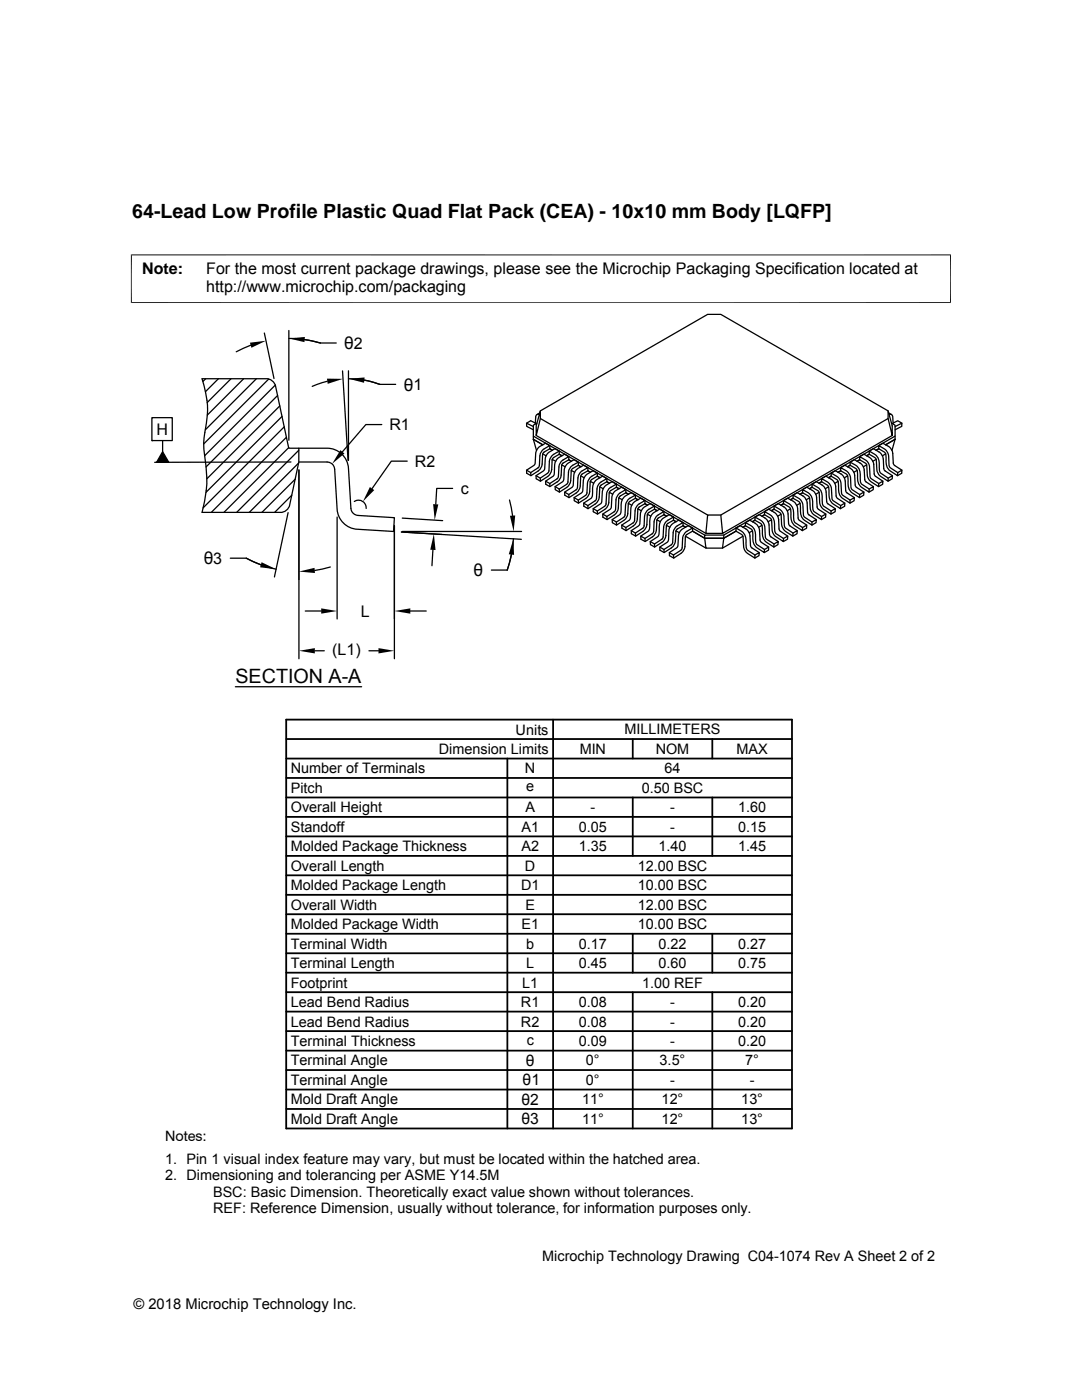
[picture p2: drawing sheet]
<svg xmlns="http://www.w3.org/2000/svg" width="216mm" height="279mm" viewBox="0 0 216 279" stroke-linecap="round" stroke-linejoin="round" font-family="sans-serif">
<g fill="none" stroke="#000" stroke-width=".25">
<path d="M40.3 75.6h12.8a1.9 1.9 0 0 1 1.9 1.5l2.6 12.4h2v2.7l-1.8 8.6a1.88 1.88 0 0 1-1.9 1.5h-15.6a23.5 23.5 0 0 0 .5-11.4 15.2 15.2 0 0 1 .4-6.4 17.1 17.1 0 0 0-.9-8.9zM41 75.6l-.5 .5M43.6 75.6l-2.6 2.6M46.1 75.6l-4.7 4.7M48.6 75.6l-7.2 7.2M50 68.9l-2.9 1.3M51.2 75.6l-10.2 10.2M52.7 66.5l2 9M53.6 75.6l-13 13M54.9 76.9l-14.1 14.1M55.4 78.9l-14.3 14.3M57.6 67.5l3.8 .4 2.5 .6"/>
<path d="M57.6 66v21.9M60.8 67.8l3.1 .7M63.9 68.5h3.2M65.3 76.1l-3 1M68.3 74l1.1 17.9M69.5 75.6a17.2 17.2 0 0 1 6.3 1.1M69.5 74v17.9M72.7 75.9l3.1 .8M75.8 76.7h3.2M30.3 83.4h4.1v4.5h-4.1zM30.3 87.9h.1M32.4 87.9v2.2"/>
<path d="M32.4 90.1l1.3 2.2h-2.5zM55.8 81l-14.5 14.6M56.3 83.1l-15.2 15.2M56.7 85.2l-16.2 16.1M57.2 87.3l-15 15M57.6 89.3l-12.9 13M58.1 92.2l-27.2 .1M58.2 98.8l-3.4 3.5M58.9 95.6l-6.6 6.7M59.6 92.4l-9.9 9.9M59.6 89.5h5.7a4.3 4.3 0 0 1 4.2 4l.5 8a1.53 1.53 0 0 0 1.5 1.4l7.2 .4-.2 2.8-7.2-.5a4.3 4.3 0 0 1-4-4l-.5-8a1.53 1.53 0 0 0-1.5-1.4h-5.7M59.6 89.9l-12.4 12.4"/>
<path d="M59.6 93.8v37.7M76.2 84.7h-3.2l-4.7 5.5M81.3 92h-3.2l-3.8 5.5M90.3 97.5h-3.2l-.1 3.1M101.7 99.8l.6 3.1M105.1 84.5l1.3 .6M105.1 93.8l.8 .5v.6M106.4 87.7l.7 2.2M106.4 87.7l1.9 1.1M106.4 87l34.2 19.8M106.8 84.4l-.9-.4-.8 .5v.6l1.3 .7M107 94.9l.8 .5v.6"/>
<path d="M107 86.9l33.8 19.5M107.1 84.4l-.7 .5v2.8M107.6 82.7h-.3l-.3 .2-.2 1.7M107.7 82.4l-.6 .3M107.8 83.5l33.4 19.3M107.8 82v1.5l-.8 3.4v-1.9zM107.8 82l33.4-19.3h2.6l33.4 19.3 .8 3v1.9l-.8-3.4v-1.5M108.3 90.6l.7 .4M108.9 96l.8 .5v.6M109.7 88.9v.7M109.7 89.6l.5 .3M109.7 89.6l-1.2 .7-.2 .2-.1 2.3-.4 .9-1.9 1.2-.8-.5v-.6l1.5-1 .2-.4a3.7 3.7 0 0 1 .5-3l1.6-.9 .8 .4a3.2 3.2 0 0 0-1.7 1.3l-.3 .8-.1 2.1-1.7 1.2"/>
<path d="M110.2 91.7l.7 .4M110.8 97.1l.8 .5v.6M111.6 90v.7M111.6 90.7l.5 .3M111.6 90.7l-1.1 .6-.3 .4-.1 2-.4 1-1.9 1.3-.8-.5v-.6l1.4-.9 .2-.3 .2-2.1a1.82 1.82 0 0 1 .8-1.4l1.2-.7 .8 .5a3.3 3.3 0 0 0-1.7 1.3l-.3 .6-.1 2.3-1.7 1.2M112.1 92.8l.7 .4M112.7 98.2l.8 .5v.6M113.5 91.1v.7M113.5 91.8l.5 .3M113.5 91.8l-1.4 .9-.1 2.3-.4 .8-1.9 1.3-.8-.5v-.6l1.6-1.2 .2-2.1 .2-.7a3.2 3.2 0 0 1 1.8-1.4l.8 .5a3.5 3.5 0 0 0-1.7 1.3l-.3 .6-.1 2.3-1.7 1.2M114 93.9l.7 .4M114.6 99.3l.8 .5v.6"/>
<path d="M115.4 92.2v.7M115.4 92.9l.5 .3M115.4 92.9l-1.2 .6-.2 .3-.1 2.3-.5 .9-1.8 1.2-.8-.5v-.6l1.5-1 .2-.4a3.7 3.7 0 0 1 .5-3l1.6-1 .8 .5a3.4 3.4 0 0 0-1.7 1.3l-.2 .6-.2 2.3-1.7 1.2M115.9 95l.7 .4M117.3 94l-1.2 .7-.2 .2-.1 2.3-.5 .8-1.8 1.3-.8-.5v-.6l1.6-1.2 .2-2.1a1.87 1.87 0 0 1 .8-1.4l1.2-.7 .8 .5a3.1 3.1 0 0 0-1.7 1.3l-.3 .8-.1 2.1-1.7 1.2M117.3 93.3v.7M117.3 94l.5 .3M117.8 96.1l.7 .4M119.2 94.4v.6M119.2 95l.5 .3M119.2 95l-1.1 .7-.3 .4-.2 2.2-.4 .9-1.8 1.2-.8-.5v-.6l1.6-1.1 .2-2.2a1.82 1.82 0 0 1 .8-1.4l1.2-.7 .8 .5a3.2 3.2 0 0 0-1.7 1.3l-.3 .6-.2 2.3-1.6 1.2M119.7 97.2l.7 .3"/>
<path d="M121.1 95.5v.6M121.1 96.1l.5 .3M121.1 96.1l-1.4 1-.2 2.3-.4 .8-1.8 1.3-.8-.5v-.6l1.4-.9a2.13 2.13 0 0 0 .3-1.8 2.56 2.56 0 0 1 2.1-2.7l.8 .5a3.7 3.7 0 0 0-1.7 1.3l-.3 .6-.1 2.3-1.7 1.2M121.6 98.3l.7 .3M123 97.2l-1.4 .9-.1 2.4-.4 .8-1.9 1.3-.8-.5v-.6l1.5-1 .2-.4a3.7 3.7 0 0 1 .5-3l1.6-1 .8 .5a3.3 3.3 0 0 0-1.7 1.3l-.2 .6-.2 2.3-1.7 1.2M123 96.6v.6M123 97.2l.5 .3M123.5 99.4l.7 .3M124.9 97.7v.6M124.9 98.3l.5 .3M124.9 98.3l-1.2 .7-.2 .3-.1 2.3-.5 .8-1.8 1.3-.8-.5v-.6l1.6-1.2 .2-2.1a1.78 1.78 0 0 1 .8-1.4l1.2-.7 .8 .5a3.4 3.4 0 0 0-1.7 1.3l-.3 .6-.1 2.3-1.7 1.2M126.8 98.8v.6"/>
<path d="M126.8 99.4l.5 .3M126.8 99.4l-1.1 .7-.3 .3-.2 2.3-.4 .8-1.8 1.3-.8-.5v-.6l1.4-.9a2.02 2.02 0 0 0 .3-1.7 2.55 2.55 0 0 1 2.1-2.8l.8 .5a3.1 3.1 0 0 0-1.7 1.3l-.3 .6-.2 2.3-1.6 1.2M128.7 99.9v.6M156.3 99.9a2.74 2.74 0 0 1 2.1 3.3l.1 .9 1.6 1.2v.6l-1.4-.9a3.1 3.1 0 0 1-.9-3l-.1-.5-.2-.3-1.2-.7zM156.3 99.9l.9-.5a3.1 3.1 0 0 1 1.7 1.3l.2 .6 .2 2.3 .2 .2 1.5 1M158.2 99.4l-.5 .3M158.2 98.8a2.83 2.83 0 0 1 2 1.7l.2 2.5 .2 .3 1.4 .9v.6l-1.4-.9a2.54 2.54 0 0 1-.9-2.4l-.1-1.1-.2-.3-1.2-.7zM158.2 98.8l.9-.5a3.3 3.3 0 0 1 1.7 1.3l.2 .6 .3 2.4 1.6 1.1M160.1 97.7a2.99 2.99 0 0 1 2.1 3.6l.1 .5 .2 .4 1.4 .9v.6l-1.8-1.3-.4-.7-.2-2.4-.2-.3-1.2-.7zM160.1 97.7l.9-.5a3.3 3.3 0 0 1 1.7 1.3l.2 .6 .3 2.4 1.6 1.1M160.1 98.3l-.5 .3M161.5 99.4l-.6 .3"/>
<path d="M162 97.2l-.5 .3M162 96.6a2.74 2.74 0 0 1 2.1 3.3l.1 .9 1.6 1.2v.6l-1.6-1-.4-.6-.2-.7-.2-2.1-.2-.3-1.2-.7zM162 96.6l.9-.5a3.7 3.7 0 0 1 1.7 1.3l.2 .6 .2 2.3 1.7 1.2M163.4 98.3l-.6 .3M163.9 96.1l-.5 .3M163.9 95.5a3.2 3.2 0 0 1 1.8 1.4l.2 .7 .2 2.1 .1 .2 1.5 1v.6l-1.4-.9a3.1 3.1 0 0 1-.9-3l-.1-.5-.2-.3-1.2-.7zM163.9 95.5l.9-.5a3.2 3.2 0 0 1 1.7 1.3l.2 .6 .2 2.4 1.7 1.1M165.3 97.2l-.6 .3M165.8 95l-.5 .3M165.8 94.4a3.4 3.4 0 0 1 1.8 1.3l.2 .8 .2 2.1 1.6 1.2v.6l-1.4-.9a2.53 2.53 0 0 1-.9-2.4l-.1-1.1-.2-.3-1.2-.7zM165.8 94.4l.9-.5a3.1 3.1 0 0 1 1.7 1.3l.3 .8 .1 2.1 1.7 1.2M167.2 96.1l-.6 .4"/>
<path d="M167.7 93.3a2.88 2.88 0 0 1 1.9 1.7l.3 2.5 .1 .2 1.5 1v.6l-1.4-.9a2.99 2.99 0 0 1-.9-3l-.1-.4-.2-.4-1.2-.6zM167.7 93.3l.9-.5a3.3 3.3 0 0 1 1.7 1.3l.2 .6 .2 2.3 1.7 1.2M167.7 94l-.5 .3M169.1 95l-.6 .4M169.6 92.9l-.5 .3M169.6 92.2a2.74 2.74 0 0 1 2.1 3.3l.1 .9 1.6 1.2v.6l-1.4-.9a2.53 2.53 0 0 1-.9-2.4l-.1-1.1-.2-.3-1.2-.6zM169.6 92.2l.9-.5 1.1 .7a1.92 1.92 0 0 1 .8 1.4l.2 2.1 1.7 1.2M169.6 99.8l.9-.5-.1 .6-.8 .5M171 93.9l-.6 .4M171.5 98.7l.9-.5-.1 .6-.8 .5M171.5 91.8l-.5 .3M171.5 91.1a2.92 2.92 0 0 1 2 1.7l.2 2.5 1.6 1.2v.6l-1.6-1-.4-.6-.2-.7-.2-2.1-1.4-.9z"/>
<path d="M171.5 91.1l.9-.5a3.3 3.3 0 0 1 1.7 1.3l.2 .6 .2 2.3 .2 .3 1.5 .9M172.9 92.8l-.6 .4M173.4 90.7l-.5 .3M173.4 90a2.98 2.98 0 0 1 2.1 3.6v.5l.3 .4 1.4 .9v.6l-1.6-1-.4-.6-.2-.7-.1-2-.3-.4-1.2-.6zM173.4 90l.9-.5a3.2 3.2 0 0 1 1.7 1.3l.3 .8 .1 2.1 1.7 1.2M173.4 97.6l.9-.5-.1 .6-.8 .5M174.8 91.7l-.6 .4M175.3 88.9a2.97 2.97 0 0 1 1.9 1.7l.3 2.6 1.6 1.1v.6l-1.4-.9a3.1 3.1 0 0 1-.9-3l-.1-.5-.3-.3-1.1-.6zM175.3 88.9l.9-.4a3.1 3.1 0 0 1 1.7 1.2l.2 .6 .2 2.4 1.7 1.1M175.3 89.6l-.5 .3M175.3 96.5l.9-.5-.1 .6-.8 .5M176.7 90.6l-.6 .4"/>
<path d="M177.2 83.5l-33.4 19.3 .4 3.6 33.8-19.5M177.2 95.4l.9-.5-.1 .6-.8 .5M177.3 82.4l.6 .3M177.4 82.7h.5l.2 .4 .1 1.5M177.9 84.4l.7 .5v2.8M178.2 84.4l.9-.4 .9 .5M178.6 87.7l-.6 2.2M178.6 87l-34.2 19.8v.6h-3.8M178.6 85.1l1.4-.6-.1 .6-1.3 .7M178.6 87.7l-1.9 1.1M179.1 94.3l.9-.5-.1 .6-.8 .5M46 111.4h3.1"/>
<path d="M49.1 111.4l2.3 1.1 3.7 1.1M49.1 111.4l2.9 1.3M57.5 102.3l-2.7 12.8M65.9 113.2l-3.1 .7M67.3 103.2v20.3M70.7 100.1a1.53 1.53 0 0 1 1.6-.1 1.53 1.53 0 0 1 .8 1.5M78.7 104.9v26.6M80.1 106.2l23.9 1.4M80.3 103.4l8 .5M80.3 106.1h23.8M86.4 109.7l-.2 3.2M102 110.7l-.8 3"/>
<path d="M102.4 107.5l-.5 3.8-.7 2.5h-3.2M116.5 100.4l.8 .5v.6M118.4 101.5l.8 .5v.6M120.3 102.6l.8 .5v.6M122.2 103.7l.8 .5v.6M124.1 104.8l.8 .5v.6M125.4 100.5l.7 .3M126 105.9l.8 .5v.6M127.3 101.5l.7 .4M127.8 107l.9 .5v.6M128.7 100.5l-1.4 1-.2 2.3-.4 .8-1.8 1.3-.8-.5v-.6l1.5-1 .1-.2 .2-2.1 .2-.7a3 3 0 0 1 1.7-1.4l.9 .5a3.2 3.2 0 0 0-1.7 1.3l-.3 .6-.1 2.3-.3 .3-1.4 .9M128.7 100.5l.5 .3"/>
<path d="M129.2 102.6l.7 .4M129.8 108.1l.8 .5v.6M130.6 101v.6M130.6 101.6l.5 .3M130.6 101.6l-1.4 1-.1 2.3-.3 .5-.5 .7-1.5 .9-.8-.5v-.6l1.4-.9 .3-.5a3.7 3.7 0 0 1 .5-3l1.6-1 .8 .5a3.3 3.3 0 0 0-1.7 1.2l-.3 .9-.1 2.1-1.7 1.2M131.1 103.7l.7 .4M131.7 109.2l.8 .5v.6M132.5 102.7l-1.2 .7-.2 .3-.2 2.3-.2 .5-.4 .5-1.6 1.1-.8-.5-.1-.6 1.5-1a2.89 2.89 0 0 0 .4-2 2.47 2.47 0 0 1 2-2.4l.8 .5a3.4 3.4 0 0 0-1.7 1.2l-.3 .6-.1 2.3-1.7 1.3M132.5 102.1v.6M132.5 102.7l.5 .3M133 104.8l.6 .4M133.6 110.3l.8 .5v.6"/>
<path d="M134.4 103.8l-1.2 .7-.2 .2-.2 2.4-.3 .7-1.9 1.4-.8-.5v-.6l1.4-1a2.08 2.08 0 0 0 .3-1.7 2.52 2.52 0 0 1 2.1-2.7l.8 .5a3.7 3.7 0 0 0-1.7 1.2l-.3 .7-.1 2.3-1.7 1.2M134.4 103.2v.6M134.4 103.8l.5 .3M134.9 105.9l.7 .4M136.3 104.3v.6M136.3 104.9l.5 .3M136.3 104.9l-1.4 .9-.2 2.3-.4 .9-1.8 1.3-.8-.5v-.6l1.6-1.2 .2-2.1 .2-.8a3.2 3.2 0 0 1 1.7-1.3l.9 .5a3.1 3.1 0 0 0-1.7 1.2l-.3 .7-.2 2.4-1.6 1.1M136.8 107l4.1 2.4M138.2 106l-1.3 .7-.1 .3-.1 2.2-.5 .9-1.8 1.3-.8-.5v-.6l1.6-1.2 .2-2.1a1.84 1.84 0 0 1 .8-1.5l1.2-.6 .8 .5a3.2 3.2 0 0 0-1.7 1.2l-.3 .7-.2 2.3-1.6 1.2M138.2 105.4v.6M138.2 106l2.4 1.4M140.6 107.4h3.8l-.2 2h-3.3z"/>
<path d="M143.8 102.8h-2.6l-.4 3.6h3.4M144.4 106.8h-3.8v.6M146.9 105.4a2.98 2.98 0 0 1 2 3.6l.1 .5 .2 .3 1.4 1v.6l-1.8-1.3-.4-.7-.1-2.4-.3-.3-1.1-.7zM146.9 105.4l.8-.5a3.1 3.1 0 0 1 1.7 1.2l.2 .7 .2 2.3 1.7 1.2M146.9 106l-2.5 1.4M148.3 107l-4.1 2.4M148.7 104.9l-.5 .3M148.7 104.3a2.73 2.73 0 0 1 2.1 3.3l.1 .9 1.6 1.2v.6l-1.4-1a3 3 0 0 1-.9-2.9l-.1-.5-.2-.3-1.2-.7zM148.7 104.3l.9-.5a3.5 3.5 0 0 1 1.7 1.3l.2 .6 .2 2.3 1.7 1.2M150.1 105.9l-.6 .4M150.6 103.8l-.5 .3M150.6 110.8l.9-.5-.1 .6-.8 .5"/>
<path d="M150.6 103.2a2.93 2.93 0 0 1 2 1.7l.2 2.5 1.7 1.2-.1 .6-1.4-1a2.5 2.5 0 0 1-.9-2.3l-.1-1.1-.2-.3-1.2-.7zM150.6 103.2l.9-.5a3.4 3.4 0 0 1 1.7 1.3l.2 .6 .2 2.3 1.7 1.2M152 104.8l-.6 .4M152.5 102.7l-.5 .3M152.5 102.1a2.62 2.62 0 0 1 2.1 3l.1 1.1 .2 .3 1.4 1v.6l-1.6-1.1-.4-.5-.2-.7-.1-2-.3-.4-1.2-.7zM152.5 102.1l.9-.5a3.3 3.3 0 0 1 1.7 1.3l.3 .8 .1 2.1 1.7 1.2M152.5 109.7l.9-.5v.6l-.9 .5M153.9 103.7l-.6 .4M154.5 108.6l.8-.5-.1 .6-.8 .5M154.5 101a2.99 2.99 0 0 1 1.9 1.7l.2 2.5 .1 .2 1.5 1v.6l-1.8-1.3-.4-1-.1-2.1-.3-.3-1.1-.7zM154.5 101l.8-.5a3.2 3.2 0 0 1 1.7 1.3l.2 .6 .2 2.3 1.7 1.2M154.5 101.6l-.6 .3"/>
<path d="M155.9 102.6l-.7 .4M156.3 100.5l-.5 .3M156.3 107.5l.9-.5-.1 .6-.8 .5M157.7 101.5l-.6 .4M158.2 106.4l.9-.5-.1 .6-.8 .5M159.6 100.5l-.6 .3M160.1 105.3l.9-.5v.6l-.9 .5M162 104.2l.9-.5-.1 .6-.8 .5M163.9 103.1l.9-.5-.1 .6-.8 .5M165.8 102l.9-.5-.1 .6-.8 .5M167.7 100.9l.9-.5v.6l-.9 .5M47 137.1h25.2"/>
<path d="M60.9 121.9h3.2M62.8 129.9h1.9M73.6 129.9h1.9M81.9 121.9h3.1"/>
</g>
<path d="M26.1 50.9h163.7M26.2 50.8v9.7M189.7 50.8v9.7M26.1 60.4h163.7" fill="none" stroke="#000" stroke-width=".2"/>
<g fill="none" stroke="#000" stroke-width=".36">
<path d="M57.1 159.2h100.9M57.1 155.3h100.9M57.1 151.4h100.9M57.1 147.5h100.9M57.1 143.6h100.9v81.6h-100.9zM101.2 151.4v73.8M110.4 143.6v81.6M126.3 147.5v3.9M126.3 159.2v11.6M142.1 147.5v3.9M142.1 159.2v11.6M57.1 163h100.9"/>
<path d="M57.1 174.7h100.9M57.1 170.8h100.9M57.1 166.9h100.9M57.1 178.6h100.9M57.1 190.2h100.9M57.1 182.5h100.9M57.1 186.4h100.9M57.1 194.1h100.9M57.1 198h100.9M126.3 186.4v7.7M126.3 198v27.2M142.1 186.4v7.7"/>
<path d="M142.1 198v27.2M57.1 209.7h100.9M57.1 217.4h100.9M57.1 213.6h100.9M57.1 201.9h100.9M57.1 205.8h100.9M57.1 221.3h100.9"/>
</g>
<g fill="#000">
<path d="M49.9 68.4l3.2-.4-2.9 1.4zM57.6 67.5l3.2-.3-.1 1.1zM65.2 75.6h3.3l-3.1 1zM69.5 75.6l3.2-.3-.1 1.1zM32.4 90.1l1.3 2.2h-2.5zM67.9 89.8l.8 .7-2.4 2.1zM73.8 97.2l.9 .6-2.3 2.3zM52.2 112.2l2.9 1.4-3.2-.4zM59.6 114.1l3.2-.8v1.1zM86.6 106.6l.3 3.2-1-.1zM86.4 100.6l1.1 .1-.8 3.1zM102.4 107.5l.2 3.2-1.1-.1z"/>
<path d="M101.7 102.9h1.1l-.3 3.2zM59.6 129.9l3.2-.6v1.1zM64.1 121.4l3.2 .5-3.2 .6zM75.5 129.3l3.2 .6-3.2 .5zM78.7 121.9l3.2-.5v1.1z"/>
</g>
<g font-size="3.9">
<text x="26.4" y="43.5">64-Lead Low Profile Plastic Quad Flat Pack (CEA) - 10x10 mm Body [LQFP]</text>
<text x="47" y="136.2">SECTION A-A</text>
</g>
<g font-size="3.5">
<text x="68.7" y="69.7">θ2</text>
<text x="80.6" y="77.9">θ1</text>
<text x="40.6" y="112.6">θ3</text>
<text x="94.5" y="115">θ</text>
</g>
<g font-size="3.2">
<text x="28.4" y="54.6">Note:</text>
<text x="41.1" y="54.6">For the most current package drawings, please see the Microchip Packaging Specification located at</text>
<text x="41.1" y="58.3">http://www.microchip.com/packaging</text>
<text x="31.2" y="86.8">H</text>
<text x="77.7" y="85.9">R1</text>
<text x="82.8" y="93.2">R2</text>
<text x="92" y="98.6">c</text>
<text x="72" y="123.1">L</text>
<text x="66.3" y="130.7">(L1)</text>
</g>
<g font-size="3.1">
<text x="104.9" y="212.7">θ</text>
<text x="104.1" y="220.5">θ2</text>
<text x="104.3" y="216.6">θ1</text>
<text x="104.1" y="224.4">θ3</text>
</g>
<g font-size="2.9">
<text x="102.9" y="146.7">Units</text>
<text x="124.6" y="146.6">MILLIMETERS</text>
<text x="58" y="154.3">Number of Terminals</text>
<text x="87.6" y="150.5">Dimension Limits</text>
<text x="104.8" y="154.4">N</text>
<text x="115.7" y="150.5">MIN</text>
<text x="130.8" y="150.5">NOM</text>
<text x="132.6" y="154.3">64</text>
<text x="147" y="150.5">MAX</text>
<text x="58" y="158.2">Pitch</text>
<text x="105" y="157.9">e</text>
<text x="128" y="158.2">0.50 BSC</text>
<text x="58" y="162.1">Overall Height</text>
<text x="58" y="166">Standoff</text>
<text x="104.1" y="166">A1</text>
<text x="104.8" y="162.1">A</text>
<text x="115.5" y="166">0.05</text>
<text x="117.8" y="162.1">-</text>
<text x="133.7" y="162.1">-</text>
<text x="133.7" y="166">-</text>
<text x="147.3" y="162.1">1.60</text>
<text x="147.3" y="166">0.15</text>
<text x="58" y="173.8">Overall Length</text>
<text x="58" y="169.9">Molded Package Thickness</text>
<text x="104.1" y="169.9">A2</text>
<text x="104.8" y="173.8">D</text>
<text x="115.5" y="169.9">1.35</text>
<text x="127.3" y="173.8">12.00 BSC</text>
<text x="131.4" y="169.9">1.40</text>
<text x="147.3" y="169.9">1.45</text>
<text x="58" y="177.7">Molded Package Length</text>
<text x="104" y="177.7">D1</text>
<text x="127.3" y="177.7">10.00 BSC</text>
<text x="58" y="181.5">Overall Width</text>
<text x="58" y="185.4">Molded Package Width</text>
<text x="104" y="185.4">E1</text>
<text x="104.8" y="181.5">E</text>
<text x="127.3" y="185.4">10.00 BSC</text>
<text x="127.3" y="181.5">12.00 BSC</text>
<text x="58" y="189.3">Terminal Width</text>
<text x="105" y="189.3">b</text>
<text x="115.5" y="189.3">0.17</text>
<text x="131.4" y="189.3">0.22</text>
<text x="147.3" y="189.3">0.27</text>
<text x="58" y="193.2">Terminal Length</text>
<text x="58" y="197.1">Footprint</text>
<text x="104.2" y="197.1">L1</text>
<text x="105" y="193.2">L</text>
<text x="115.5" y="193.2">0.45</text>
<text x="128.1" y="197.1">1.00 REF</text>
<text x="131.4" y="193.2">0.60</text>
<text x="147.3" y="193.2">0.75</text>
<text x="58" y="201">Lead Bend Radius</text>
<text x="104" y="201">R1</text>
<text x="115.5" y="201">0.08</text>
<text x="133.7" y="201">-</text>
<text x="147.3" y="201">0.20</text>
<text x="58" y="208.7">Terminal Thickness</text>
<text x="58" y="204.9">Lead Bend Radius</text>
<text x="104" y="204.9">R2</text>
<text x="105.1" y="208.5">c</text>
<text x="115.5" y="204.9">0.08</text>
<text x="115.5" y="208.7">0.09</text>
<text x="133.7" y="204.9">-</text>
<text x="133.7" y="208.7">-</text>
<text x="147.3" y="204.9">0.20</text>
<text x="147.3" y="208.7">0.20</text>
<text x="58" y="212.6">Terminal Angle</text>
<text x="116.9" y="212.6">0°</text>
<text x="131.6" y="212.6">3.5°</text>
<text x="148.7" y="212.6">7°</text>
<text x="58" y="216.5">Terminal Angle</text>
<text x="58" y="220.4">Mold Draft Angle</text>
<text x="116.1" y="220.4">11°</text>
<text x="116.9" y="216.5">0°</text>
<text x="132" y="220.4">12°</text>
<text x="133.7" y="216.5">-</text>
<text x="147.9" y="220.4">13°</text>
<text x="149.6" y="216.5">-</text>
<text x="32.9" y="227.6">Notes:</text>
<text x="58" y="224.3">Mold Draft Angle</text>
<text x="116.1" y="224.3">11°</text>
<text x="132" y="224.3">12°</text>
<text x="147.9" y="224.3">13°</text>
<text x="32.9" y="232.2">1. Pin 1 visual index feature may vary, but must be located within the hatched area.</text>
<text x="32.9" y="235.5">2. Dimensioning and tolerancing per ASME Y14.5M</text>
<text x="42.5" y="238.8">BSC: Basic Dimension. Theoretically exact value shown without tolerances.</text>
<text x="42.5" y="242.2">REF: Reference Dimension, usually without tolerance, for information purposes only.</text>
<text x="108.2" y="251.7">Microchip Technology Drawing C04-1074 Rev A Sheet 2 of 2</text>
<text x="26.6" y="261.3">© 2018 Microchip Technology Inc.</text>
</g>
</svg>
